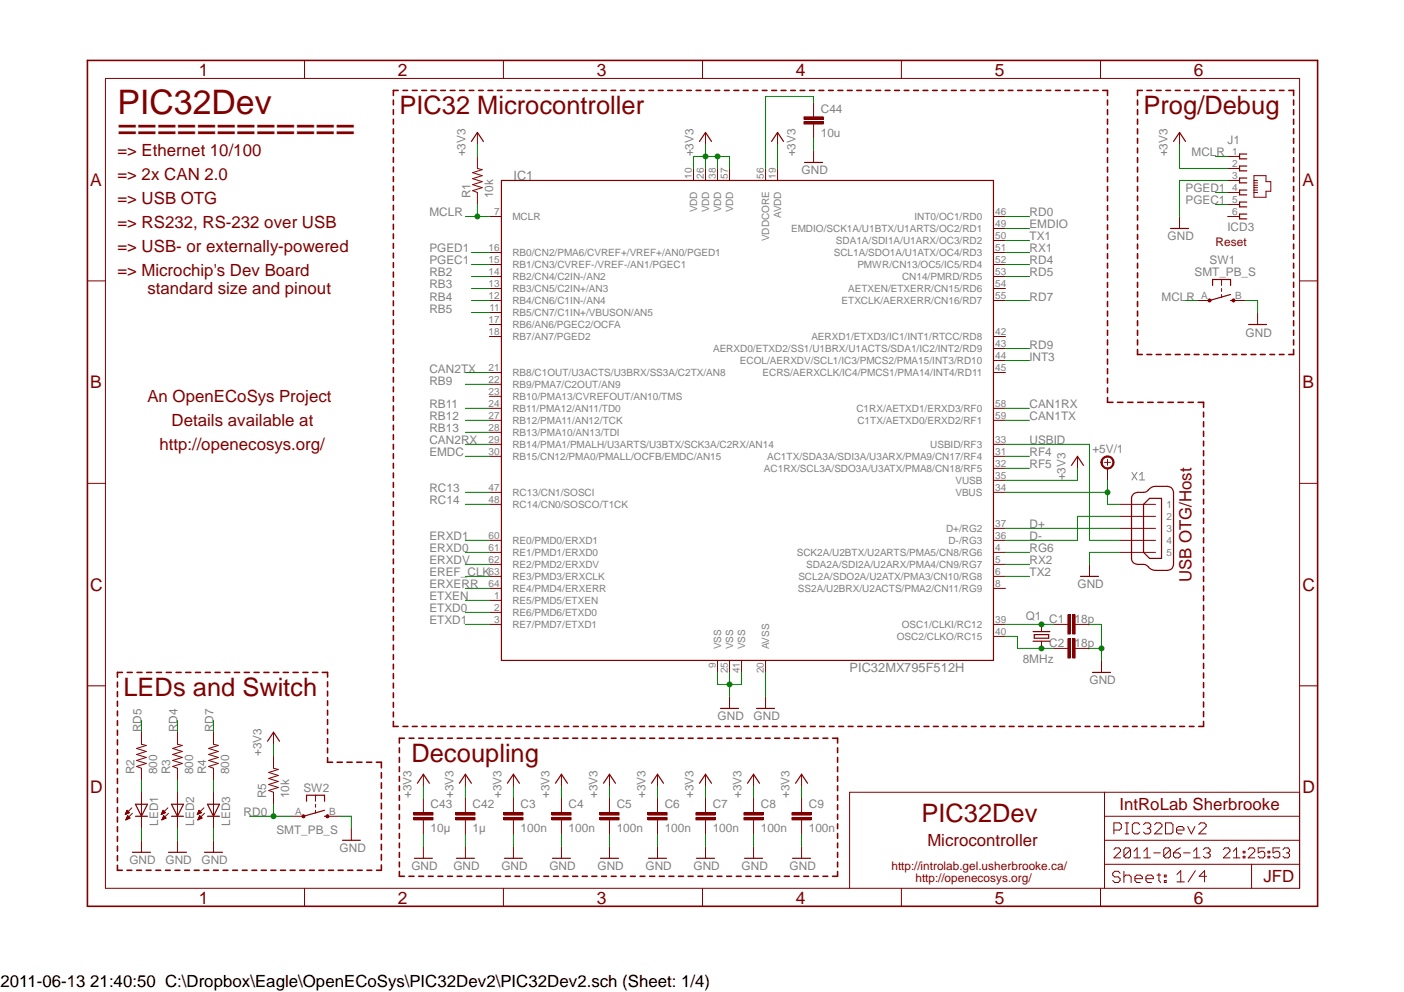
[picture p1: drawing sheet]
<svg xmlns="http://www.w3.org/2000/svg" width="297mm" height="210mm" viewBox="0 0 297 210" stroke-linecap="round" stroke-linejoin="round" font-family="sans-serif">
<path d="M239.5 99.9l1 1.7M240.5 99.9l-1 1.7M241.1 100.5l.5-.6v1.7M241.1 101.6h1.1" fill="none" stroke="#808080" stroke-width=".21"/>
<g fill="none" stroke="#800000" stroke-width=".34">
<path d="M18.5 12.8h260.3v179h-260.3zM84.2 19.1h-1v1.1M85.3 19.1h.9M87.2 19.1h1.1M89.2 19.1h1.1M91.2 19.1h1M93.3 19.1h.9M95.2 19.1h1.1M97.2 19.1h1.1M99.3 19.1h.9M101.3 19.1h.9M103.2 19.1h1.1"/>
<path d="M105.2 19.1h1.1M107.3 19.1h.9M109.3 19.1h1M111.2 19.1h1.1M113.2 19.1h1.1M115.3 19.1h.9M117.3 19.1h1M119.2 19.1h1.1M121.2 19.1h1.1M123.3 19.1h.9M125.3 19.1h1M127.3 19.1h1"/>
<path d="M129.3 19.1h1M131.3 19.1h.9M133.3 19.1h1M135.3 19.1h1M137.3 19.1h1M139.3 19.1h1M141.3 19.1h1M143.3 19.1h1M145.3 19.1h1M147.3 19.1h1M149.3 19.1h1M151.3 19.1h1"/>
<path d="M153.3 19.1h1M155.3 19.1h1M157.3 19.1h1M159.3 19.1h1M161.3 19.1h1M163.3 19.1h1M165.3 19.1h1M167.3 19.1h1M169.3 19.1h1M171.3 19.1h1M173.3 19.1h1M175.3 19.1h1"/>
<path d="M177.3 19.1h1M179.3 19.1h1M181.3 19.1h1M183.3 19.1h1M185.3 19.1h1M187.3 19.1h1M189.3 19.1h1M191.3 19.1h1M193.3 19.1h1M195.3 19.1h1M197.3 19.1h1M199.3 19.1h1"/>
<path d="M201.3 19.1h1M203.3 19.1h1M205.3 19.1h1M207.3 19.1h1M209.3 19.1h1M211.3 19.1h1M213.3 19.1h1M215.3 19.1h1M217.3 19.1h1M219.3 19.1h1M221.3 19.1h1M223.3 19.1h1"/>
<path d="M225.3 19.1h1M227.3 19.1h1M229.3 19.1h1M231.3 19.1h1M233.3 19.1h1v1.1M241.7 19.1h-1v1.1M242.7 19.1h1M244.6 19.1h1.1M246.7 19.1h.9M248.7 19.1h1M250.7 19.1h1M252.6 19.1h1.1"/>
<path d="M254.7 19.1h.9M256.7 19.1h1M258.7 19.1h1M260.6 19.1h1.1M262.7 19.1h.9M264.7 19.1h1M266.7 19.1h1M268.6 19.1h1.1M270.7 19.1h.9M272.7 19.1h1v1.1M83.2 21.2v1M83.2 23.2v1"/>
<path d="M83.2 25.2v1M83.2 27.3v1M83.2 29.3v1M83.2 31.3v1M83.2 33.3v1M83.2 35.3v1.1M83.2 37.4v1M83.2 39.4v1M234.3 21.2v1M234.3 23.2v1.1M234.3 25.2v1.1M234.3 27.3v1"/>
<path d="M234.3 29.3v1M234.3 31.3v1M234.3 33.4v1M234.3 35.4v1M234.3 37.4v1M234.3 39.5v1M240.7 21.2v1M240.7 23.2v1.1M240.7 25.2v1.1M240.7 27.3v1M240.7 29.3v1M240.7 31.3v1"/>
<path d="M240.7 33.4v1M240.7 35.4v1M240.7 37.4v1M240.7 39.5v1M273.7 21.2v1M273.7 23.2v1.1M273.7 25.2v1.1M273.7 27.3v1M273.7 29.3v1M273.7 31.3v1M273.7 33.4v1M273.7 35.4v1"/>
<path d="M273.7 37.4v1M273.7 39.5v1M83.2 41.4v1M83.2 43.4v1M83.2 45.5v1M83.2 47.5v1M83.2 49.5v1M83.2 51.5v1M83.2 53.6v1M83.2 55.6v1M83.2 57.6v1M83.2 59.6v1"/>
<path d="M234.3 41.5v1M234.3 43.5v1M234.3 45.6v1M234.3 47.6v1M234.3 49.6v1M234.3 51.6v1.1M234.3 53.7v1M234.3 55.7v1M234.3 57.7v1.1M234.3 59.8v1M240.7 41.5v1M240.7 43.5v1"/>
<path d="M240.7 45.6v1M240.7 47.6v1M240.7 49.6v1M240.7 51.6v1.1M240.7 53.7v1M240.7 55.7v1M240.7 57.7v1.1M240.7 59.7v1.1M273.7 41.5v1M273.7 43.5v1M273.7 45.6v1M273.7 47.6v1"/>
<path d="M273.7 49.6v1M273.7 51.6v1.1M273.7 53.7v1M273.7 55.7v1M273.7 57.7v1.1M273.7 59.7v1.1M83.2 61.6v1.1M83.2 63.7v1M83.2 65.7v1M83.2 67.7v1M83.2 69.7v1M83.2 71.8v1"/>
<path d="M83.2 73.8v1M83.2 75.8v1M83.2 77.8v1M83.2 79.8v1.1M234.3 61.8v1M234.3 63.8v1.1M234.3 65.8v1.1M234.3 67.9v1M234.3 69.9v1.1M234.3 71.9v1.1M234.3 74v1M234.3 76v1"/>
<path d="M234.3 78v1.1M240.7 74v1h1M240.7 61.8v1M240.7 63.8v1.1M240.7 65.8v1.1M240.7 67.9v1M240.7 69.9v1.1M240.7 71.9v1.1M242.7 75h1M244.6 75h1.1M246.7 75h.9M248.7 75h1"/>
<path d="M250.7 75h1M252.6 75h1.1M254.7 75h.9M256.7 75h1M258.7 75h1M260.7 75h1M262.7 75h.9M264.7 75h1M266.7 75h1M268.7 75h1M270.7 75h.9M273.7 61.8v1"/>
<path d="M273.7 63.8v1.1M273.7 65.8v1.1M273.7 67.9v1M273.7 69.9v1.1M273.7 71.9v1.1M273.7 74v1h-1M83.2 81.9v1M83.2 83.9v1M83.2 85.9v1.1M83.2 87.9v1M83.2 90v1M83.2 92v1"/>
<path d="M83.2 94v1M83.2 96v1M83.2 98v1.1M234.3 80.1v1M234.3 82.1v1M234.3 84.1v1h1.2M236.4 85.1h1.2M238.6 85.1h1.1M240.7 85.1h1.1M242.8 85.1h1.2M245 85.1h1.1M247.1 85.1h1.1"/>
<path d="M249.2 85.1h1.2M251.4 85.1h1.1M253.5 85.1h1.1v1.1M254.6 87.2v1M254.6 89.2v1.1M254.6 91.3v1M254.6 93.3v1.1M254.6 95.4v1M254.6 97.4v1.1M254.6 99.5v1M83.2 100.1v1M83.2 102.1v1"/>
<path d="M83.2 104.1v1.1M83.2 106.1v1M83.2 108.2v1M83.2 110.2v1M83.2 112.2v1M83.2 114.2v1.1M83.2 116.2v1.1M83.2 118.3v1M254.6 101.5v1.1M254.6 103.5v1.1M254.6 105.6v1M254.6 107.7v1"/>
<path d="M254.6 109.7v1M254.6 111.7v1.1M254.6 113.8v1.1M254.6 115.8v1.1M254.6 117.9v1M254.6 119.9v1M83.2 120.3v1M83.2 122.3v1.1M83.2 124.3v1M83.2 126.4v1M83.2 128.4v1M83.2 130.4v1"/>
<path d="M83.2 132.4v1.1M83.2 134.5v1M83.2 136.5v1M83.2 138.5v1M254.6 122v1M254.6 124v1.1M254.6 126.1v1M254.6 128.1v1.1M254.6 130.1v1.1M254.6 132.2v1M254.6 134.2v1.1M254.6 136.3v1"/>
<path d="M254.6 138.3v1.1M24.8 144.3v1.1M24.8 146.3v1.1M24.8 148.4v1M24.8 150.5v1M24.8 152.5v1M24.8 154.5v1.1M24.8 156.5v1.1M24.8 158.6v1M25.9 142.3h-1.1v1M26.9 142.3h1.1M29 142.3h1.1"/>
<path d="M31 142.3h1.1M33.1 142.3h1.1M35.2 142.3h1M37.3 142.3h1M39.3 142.3h1.1M41.4 142.3h1M43.4 142.3h1.1M45.5 142.3h1.1M47.6 142.3h1M49.6 142.3h1.1M51.7 142.3h1M53.8 142.3h1"/>
<path d="M55.8 142.3h1.1M57.9 142.3h1.1M59.9 142.3h1.1M62 142.3h1.1M64.1 142.3h1M66.2 142.3h1M68.2 142.3h1.1v1M69.3 144.3v1M69.3 146.3v1M69.3 148.3v1M69.3 150.3v1M69.3 152.3v1"/>
<path d="M69.3 154.3v1M69.3 156.3v1M69.3 158.3v1M83.2 152.7v1h1M83.2 140.5v1.1M83.2 142.5v1.1M83.2 144.6v1M83.2 146.6v1M83.2 148.6v1M83.2 150.7v1M84.5 158.2v1.1M85.3 153.7h1"/>
<path d="M85.6 156.2h-1.1v1M86.6 156.2h1M87.2 153.7h1.1M88.6 156.2h1M89.3 153.7h1M90.6 156.2h1M91.3 153.7h1M92.7 156.2h1M93.3 153.7h1M94.7 156.2h1M95.3 153.7h1M96.7 156.2h1.1"/>
<path d="M97.3 153.7h1M98.8 156.2h1M99.3 153.7h1M100.8 156.2h1.1M101.3 153.7h1M102.8 156.2h1.1M103.3 153.7h1M104.9 156.2h1M105.3 153.7h1M106.9 156.2h1M107.3 153.7h1M109 156.2h1"/>
<path d="M109.3 153.7h1M111 156.2h1M111.3 153.7h1M113 156.2h1M113.3 153.7h1M115.1 156.2h1M115.3 153.7h1M117.1 156.2h1M117.3 153.7h1M119.1 156.2h1.1M119.3 153.7h1M121.2 156.2h1"/>
<path d="M121.3 153.7h1M123.2 156.2h1M123.3 153.7h1M125.3 156.2h1M125.3 153.7h1.1M127.3 156.2h1M127.3 153.7h1.1M129.3 156.2h1M129.3 153.7h1M131.4 156.2h1M131.4 153.7h1M133.3 153.7h1.1"/>
<path d="M133.4 156.2h1M135.4 153.7h1M135.4 156.2h1.1M137.4 153.7h1M137.5 156.2h1M139.4 153.7h1M139.5 156.2h1M141.4 153.7h1M141.5 156.2h1.1M143.4 153.7h1M143.5 156.2h1.1M145.4 153.7h1"/>
<path d="M145.6 156.2h1M147.4 153.7h1M147.7 156.2h1M149.4 153.7h1M149.7 156.2h1M151.4 153.7h1M151.7 156.2h1M153.4 153.7h1M153.8 156.2h1M155.4 153.7h1M155.8 156.2h1M157.4 153.7h1"/>
<path d="M157.8 156.2h1.1M159.4 153.7h1M159.8 156.2h1.1M161.4 153.7h1M161.9 156.2h1M163.4 153.7h1M163.9 156.2h1.1M165.4 153.7h1M166 156.2h1M167.4 153.7h1M168 156.2h1M169.4 153.7h1"/>
<path d="M170 156.2h1.1M171.4 153.7h1.1M172.1 156.2h1M173.4 153.7h1.1M174.1 156.2h1M175.5 153.7h.9M176.1 156.2h1.1v1M177.2 158.2v1.1M177.5 153.7h1M179.4 153.7h1.1M181.5 153.7h1M183.5 153.7h1"/>
<path d="M185.5 153.7h1M187.5 153.7h1M189.5 153.7h1M191.5 153.7h1M193.5 153.7h1M195.5 153.7h1M197.5 153.7h1M199.5 153.7h1M201.5 153.7h1M203.5 153.7h1M205.5 153.7h1M207.5 153.7h1"/>
<path d="M209.5 153.7h1M211.5 153.7h1.1M213.5 153.7h1M215.5 153.7h1M217.5 153.7h1.1M219.5 153.7h1.1M221.6 153.7h.9M223.6 153.7h1M225.5 153.7h1.1M227.6 153.7h1M229.6 153.7h1M231.6 153.7h1"/>
<path d="M233.6 153.7h1M235.6 153.7h1M237.6 153.7h1M239.6 153.7h1M241.6 153.7h1M243.6 153.7h1M245.6 153.7h1M247.6 153.7h1M249.6 153.7h1M251.6 153.7h1M253.6 153.7h1M254.6 140.4v1"/>
<path d="M254.6 142.4v1.1M254.6 144.4v1.1M254.6 146.5v1.1M254.6 148.5v1.1M254.6 150.6v1M254.6 152.7v1M24.8 160.7v1M24.8 162.7v1M24.8 164.7v1.1M24.8 166.8v1M24.8 168.8v1M24.8 170.9v1"/>
<path d="M24.8 172.9v1M24.8 174.9v1.1M24.8 177v1M24.8 179v1.1M69.3 160.3v1h1.1M71.3 161.3h1.1M73.4 161.3h1.1M75.5 161.3h1.1M77.6 161.3h1.1M79.6 161.3h1.1v1.2M80.7 163.5v1.1M80.7 165.7v1.1"/>
<path d="M80.7 167.8v1.2M80.7 170v1.2M80.7 172.1v1.2M80.7 174.3v1.2M80.7 176.5v1.1M80.7 178.6v1.2M84.5 160.3v1M84.5 162.3v1M84.5 164.3v1M84.5 166.3v1M84.5 168.3v1M84.5 170.3v1"/>
<path d="M84.5 172.3v1.1M84.5 174.3v1M84.5 176.4v1M84.5 178.4v1M177.2 160.3v1M177.2 162.3v1M177.2 164.3v1M177.2 166.3v1M177.2 168.3v1M177.2 170.3v1M177.2 172.3v1.1M177.2 174.3v1"/>
<path d="M177.2 176.4v1M177.2 178.4v1M24.8 181.1v1M24.8 183.1v1h1.1M26.9 184.1h1M28.9 184.1h1M30.9 184.1h1.1M33 184.1h1M35 184.1h1M37 184.1h1.1M39.1 184.1h1M41.1 184.1h1"/>
<path d="M43.1 184.1h1.1M45.2 184.1h1M47.2 184.1h1M49.2 184.1h1M51.3 184.1h1M53.3 184.1h1M55.3 184.1h1M57.3 184.1h1.1M59.3 184.1h1.1M61.4 184.1h1M63.4 184.1h1.1M65.4 184.1h1.1"/>
<path d="M67.5 184.1h1M69.5 184.1h1.1M71.5 184.1h1.1M73.6 184.1h1M75.6 184.1h1M77.6 184.1h1.1M80.7 180.8v1.2M80.7 183v1.1h-1M84.5 184.4v1h1.1M84.5 180.4v1M84.5 182.4v1M86.5 185.4h1.1"/>
<path d="M88.6 185.4h1M90.6 185.4h1M92.7 185.4h1M94.7 185.4h1M96.7 185.4h1M98.8 185.4h1M100.8 185.4h1.1M102.8 185.4h1.1M104.9 185.4h1M106.9 185.4h1M109 185.4h1M111 185.4h1"/>
<path d="M113 185.4h1M115.1 185.4h1M117.1 185.4h1M119.1 185.4h1.1M121.2 185.4h1M123.2 185.4h1M125.2 185.4h1.1M127.3 185.4h1M129.3 185.4h1M131.4 185.4h1M133.4 185.4h1M135.4 185.4h1"/>
<path d="M137.5 185.4h1M139.5 185.4h1M141.5 185.4h1.1M143.5 185.4h1.1M145.6 185.4h1M147.7 185.4h1M149.7 185.4h1M151.7 185.4h1M153.8 185.4h1M155.8 185.4h1M157.8 185.4h1.1M159.8 185.4h1.1"/>
<path d="M161.9 185.4h1M163.9 185.4h1.1M165.9 185.4h1.1M168 185.4h1M170 185.4h1.1M172.1 185.4h1M174.1 185.4h1M177.2 184.4v1h-1.1M177.2 180.4v1M177.2 182.4v1"/>
</g>
<g fill="none" stroke="#800000" stroke-width=".21">
<path d="M22.3 16.6h252.7v171.4h-252.7zM64.4 12.8v3.8M106.5 12.8v3.8M148.6 12.8v3.8M190.7 12.8v3.8M232.8 12.8v3.8M101 28v2.6M101 33.1v2.5l1 .3-2 .6 2 .7-2 .6 2 .6-2 .7 2 .6-2 .6 1 .4v2.6M146.7 35.6v2.6M149.3 28v2.6M149.3 35.6v2.6M151.8 35.6v2.6"/>
<path d="M154.3 35.6v2.6M162 35.6v2.6M164.5 28v2.6M164.5 35.6v2.6M18.5 59.4h3.8M103.5 53.4h2.6M103.5 56h2.6M103.5 58.5h2.6M103.5 45.8h2.6M210.2 53.4h2.5M210.2 56h2.5M210.2 58.5h2.5"/>
<path d="M210.2 45.8h2.5M210.2 48.3h2.5M210.2 50.9h2.5M249.6 45.8v2.5M258.4 59.1v1.3M275 59.4h3.8M103.5 61h2.6M103.5 63.6h2.6M103.5 66.1h2.6M103.5 68.7h2.6M103.5 71.2h2.6M103.5 78.8h2.6"/>
<path d="M210.2 61h2.5M210.2 63.6h2.5M210.2 71.2h2.5M210.2 78.8h2.5M210.2 73.7h2.5M210.2 76.3h2.5M253.4 63.6h2.5M258.4 61v.7M258.4 62.3v.6M261 63.6h2.5M266.1 66.1v2.6M103.5 81.3h2.6"/>
<path d="M103.5 83.9h2.6M103.5 86.4h2.6M103.5 88.9h2.6M103.5 91.5h2.6M103.5 94h2.6M103.5 96.6h2.6M210.2 86.4h2.5M210.2 88.9h2.5M210.2 94h2.5M210.2 96.6h2.5M210.2 99.1h2.5M18.5 102.3h3.8"/>
<path d="M103.5 104.2h2.6M103.5 106.7h2.6M103.5 114.3h2.6M103.5 116.9h2.6M103.5 119.4h2.6M210.2 104.2h2.5M210.2 101.6h2.5M210.2 111.8h2.5M210.2 114.3h2.5M210.2 116.9h2.5M210.2 119.4h2.5M275 102.3h3.8"/>
<path d="M103.5 122h2.6M103.5 124.5h2.6M103.5 132.1h2.6M103.5 127h2.6M103.5 129.6h2.6M151.8 139.7v2.6M154.3 139.7v2.6M156.9 139.7v2.6M162 139.7v2.6M210.2 134.7h2.5M210.2 122h2.5M210.2 124.5h2.5"/>
<path d="M210.2 132.1h2.5M18.5 145.1h3.8M29.9 154.9v2.6l1 .2-2 .7 2 .6-2 .6 2 .7-2 .6 2 .6-2 .7 1 .4v2.5M37.5 154.9v2.6l1.1 .2-2.1 .7 2.1 .6-2.1 .6 2.1 .7-2.1 .6 2.1 .6-2.1 .7 1 .4v2.5M45.2 154.9v2.6l1 .2-2 .7 2 .6-2 .6 2 .7-2 .6 2 .6-2 .7 1 .4v2.5M154.3 147.4v2.5M162 147.4v2.5M275 145.1h3.8M26.5 172.3h.1M26.5 172.2h.3M26.6 172.1h.4M26.6 172h.7"/>
<path d="M26.6 173.4h.1M26.7 171.9h.6M26.7 173.4h.2M26.7 171.8h.6M26.7 173.3h.4M26.8 171.7h.4M26.8 173.2h.5M26.8 171.7h.3M26.8 173.1h.7M26.8 171.6h.2M26.8 173h.6M26.9 171.4l-.4 .9"/>
<path d="M26.9 171.4l.5 .6-.9 .3M26.9 171.5h.1M26.9 172.9h.4M26.9 172.8h.3M27 172.7h.1M27 172.6h.1M27 172.6l.5 .5-.9 .4zM27.9 170.9l-1.4 1.4M28 172.1l-1.4 1.4M29.9 167.6v7.7M29.9 177.8v2.5M34.1 172.3h.1"/>
<path d="M34.2 172.2h.3M34.2 172.1h.5M34.2 172h.7M34.2 173.4h.1M34.3 171.9h.7M34.3 173.4h.2M34.3 171.8h.6M34.3 173.3h.5M34.4 171.7h.4M34.4 173.2h.6M34.4 171.7h.3M34.4 173.1h.7"/>
<path d="M34.5 171.6h.1M34.5 173h.5M34.5 171.5h.1M34.5 172.9h.4M34.5 171.4l-.4 .9M34.5 171.4l.5 .6-.9 .3M34.5 172.8h.3M34.6 172.7h.2M34.6 172.6h.1M34.6 172.6l.5 .5-.9 .4zM35.5 170.9l-1.4 1.4M35.6 172.1l-1.4 1.4"/>
<path d="M37.5 167.6v7.7M37.5 177.8v2.5M41.7 172.3h.2M41.8 172.2h.3M41.8 172.1h.5M41.9 172h.6M41.9 173.4h.1M41.9 171.9h.7M41.9 173.4h.3M41.9 171.8h.6M41.9 173.3h.5M42 171.7h.4"/>
<path d="M42 173.2h.6M42 171.7h.3M42 173.1h.7M42.1 171.6h.1M42.1 171.5h.1M42.1 173h.5M42.1 172.9h.4M42.1 171.4l-.4 .9M42.1 171.4l.5 .6-.9 .3M42.2 172.7h.2M42.2 172.8h.3M42.2 172.6h.1"/>
<path d="M42.8 173.1l-.6-.5-.3 .9M42.8 173.1l-.9 .4M43.1 170.9l-1.4 1.4M43.3 172.1l-1.4 1.4M45.2 167.6v7.7M45.2 177.8v2.5M233.7 167.6v20.4M233.7 177.8h41.3M233.7 172.7h41.3M235.7 175.6h1.2l.3-.3v-.8l-.3-.4h-1.2v2.3M235.7 179.8l.3-.4h.7l.4 .4v.3l-1.4 1.4h1.4M238 174.1h.8"/>
<path d="M238 176.4h.8M238.4 174.1v2.3M239.2 179.8v1.4l-.4 .3h-.7l-.3-.3M239.2 179.8l-.4-.4h-.7l-.3 .4v1.4M239.2 179.8l-1.4 1.4M241.1 174.5l-.4-.4h-.7l-.4 .4v1.6l.4 .3h.7l.4-.3M241.9 174.5l.4-.4h.8l.4 .4v.4l-.4 .4M242.7 175.3h.4M243.1 175.3l.4 .3v.5l-.4 .3h-.8l-.4-.3M244.3 174.5l.3-.4h.8l.4 .4v.4l-1.5 1.5h1.5M246.6 174.1h1.2l.4 .4v1.6l-.4 .3h-1.2zM247.6 179.8v1.4l-.3 .3h-.8l-.3-.3"/>
<path d="M247.6 179.8l-.3-.4h-.8l-.3 .4v1.4M247.6 179.8l-1.4 1.4M248.9 175.6h1.6v-.3l-.4-.4h-.8l-.4 .4v.8l.4 .3h.8M249.7 179.4l-.7 .4-.7 .7M251.3 174.9l.7 1.5 .8-1.5M253.6 174.5l.4-.4h.8l.4 .4v.4l-1.6 1.5h1.6M254.6 179.8l.4-.4h.6l.4 .4v.3l-.4 .4M258.8 179.8l.4-.4h.7l.3 .4v.3l-1.4 1.4h1.4M264.1 179.8l.3-.4h.7l.4 .4v.3l-1.4 1.4h1.4M267.6 179.4h-1.4v1.1l.7-.4h.3l.4 .4v.7l-.4 .3h-.7l-.3-.3M270.8 179.4h-1.5v1.1l1.1-.4 .4 .4v.7l-.4 .3h-.7l-.4-.3M271.4 179.8l.4-.4h.7l.3 .4v.3l-.3 .4"/>
<path d="M275 167.6h-95.3v20.4M64.4 188v3.8M106.5 188v3.8M148.6 188v3.8M190.7 188v3.8M232.8 188v3.8M233.7 182.9h41.3M237 184.8l-.4-.4h-.8l-.4 .4v.4l.4 .3h.8l.4 .4v.4l-.4 .4h-.8l-.4-.4M237.8 184.4v2.3M237.8 185.5l.4-.3h.7l.4 .3v1.2M239.9 181.5h1.4M239.9 180.1l.7-.7v2.1"/>
<path d="M240.1 185.9h1.6v-.4l-.4-.3h-.8l-.4 .3v.8l.4 .4h.8M242 181.5h1.4M242 180.1l.7-.7v2.1M242.4 185.9h1.6v-.4l-.4-.3h-.8l-.4 .3v.8l.4 .4h.8M244.1 180.5h1.4M244.8 185.2h.8M245.2 184.8v1.5l.4 .4M246.3 185.2h.4v.3h-.4zM246.3 186.3h.4v.4h-.4zM248.3 180.5h1l.4 .3v.4l-.4 .3h-.6l-.4-.3zM249 185l.8-.8v2.4M249 186.6h1.6"/>
<path d="M250.4 180.5h1.4M252.5 181.5h1.4M252.5 180.1l.7-.7v2.1M252.9 184.2l-1.5 2.4M255.3 185.4h-1.6l1.1-1.2v2.4M255.3 180.5h.3M255.6 180.5l.4 .3v.4l-.4 .3h-.6l-.4-.3M260.9 181.5h1.4M260.9 180.1l.7-.7v2.1M263 181.2h.4v.3h-.4zM263 180.1h.4v.4h-.4zM264.8 182.9v5.1"/>
<path d="M268.3 181.2h.3v.3h-.3zM268.3 180.1h.3v.4h-.3zM272.2 180.5h.3M272.5 180.5l.3 .3v.4l-.3 .3h-.7l-.4-.3"/>
</g>
<g fill="none" stroke="#800000" stroke-width=".25">
<path d="M99.7 29.9l1.3-1.9 1.3 1.9M106.1 38.2h104.1v101.5h-104.1zM148 29.9l1.3-1.9 1.2 1.9M163.2 29.9l1.3-1.9 1.3 1.9M247.6 48.3h3.9M256.5 60.4v-1.3h3.8v1.3M260.3 63.6h.7M264.2 68.7h3.8M152.4 149.9h3.8M160.1 149.9h3.8M28.7 170.2h2.5l-1.3 2.5zM28.7 172.7h2.5"/>
<path d="M36.3 172.7h2.5M36.3 170.2h2.5l-1.3 2.5zM43.9 172.7h2.5M43.9 170.2h2.5l-1.2 2.5zM28 180.3h3.8M35.6 180.3h3.9M43.3 180.3h3.8"/>
</g>
<path d="M255.6 63.3h.5l.1 .3-.1 .2-.2 .1-.3-.1z" fill-rule="evenodd" fill="#800000"/>
<path d="M255.6 63.3h.5l.1 .3-.1 .2-.2 .1-.3-.1z" fill="none" stroke="#800000" stroke-width=".21"/>
<path d="M260.7 63.3h.5l.1 .3-.1 .2-.2 .1-.3-.1z" fill-rule="evenodd" fill="#800000"/>
<path d="M260.7 63.3h.5l.1 .3-.1 .2-.2 .1-.3-.1zM108.6 168.9v2.5M108.6 174v2.5" fill="none" stroke="#800000" stroke-width=".21"/>
<path d="M260.3 62.3l-4.4 1.3" fill="none" stroke="#800000" stroke-width=".25"/>
<path d="M106.6 173h4.1v.5h-4.1z" fill-rule="evenodd" fill="#800000"/>
<path d="M106.6 173h4.1v.5h-4.1z" fill="none" stroke="#800000" stroke-width=".21"/>
<path d="M106.6 172h4.1v.5h-4.1z" fill-rule="evenodd" fill="#800000"/>
<path d="M106.6 172h4.1v.5h-4.1zM108.6 163.8v2.6M108.6 171.4v.6M108.6 173.5v.5M108.6 179.1v2.5M118.8 168.9v2.5M118.8 174v2.5" fill="none" stroke="#800000" stroke-width=".21"/>
<path d="M107.4 165.7l1.2-1.9 1.3 1.9M106.7 181.6h3.8" fill="none" stroke="#800000" stroke-width=".25"/>
<path d="M116.8 173h4v.5h-4z" fill-rule="evenodd" fill="#800000"/>
<path d="M116.8 173h4v.5h-4z" fill="none" stroke="#800000" stroke-width=".21"/>
<path d="M116.8 172h4v.5h-4z" fill-rule="evenodd" fill="#800000"/>
<path d="M116.8 172h4v.5h-4zM118.8 163.8v2.6M118.8 171.4v.6M118.8 173.5v.5M118.8 179.1v2.5M128.9 168.9v2.5M128.9 174v2.5" fill="none" stroke="#800000" stroke-width=".21"/>
<path d="M117.5 165.7l1.3-1.9 1.3 1.9M116.9 181.6h3.8" fill="none" stroke="#800000" stroke-width=".25"/>
<path d="M126.9 173h4.1v.5h-4.1z" fill-rule="evenodd" fill="#800000"/>
<path d="M126.9 173h4.1v.5h-4.1z" fill="none" stroke="#800000" stroke-width=".21"/>
<path d="M126.9 172h4.1v.5h-4.1z" fill-rule="evenodd" fill="#800000"/>
<path d="M126.9 172h4.1v.5h-4.1zM128.9 163.8v2.6M128.9 171.4v.6M128.9 173.5v.5M128.9 179.1v2.5M139.1 168.9v2.5M139.1 174v2.5" fill="none" stroke="#800000" stroke-width=".21"/>
<path d="M127.7 165.7l1.2-1.9 1.3 1.9M127 181.6h3.8" fill="none" stroke="#800000" stroke-width=".25"/>
<path d="M137.1 173h4v.5h-4z" fill-rule="evenodd" fill="#800000"/>
<path d="M137.1 173h4v.5h-4z" fill="none" stroke="#800000" stroke-width=".21"/>
<path d="M137.1 172h4v.5h-4z" fill-rule="evenodd" fill="#800000"/>
<path d="M137.1 172h4v.5h-4zM139.1 163.8v2.6M139.1 171.4v.6M139.1 173.5v.5M139.1 179.1v2.5M149.3 168.9v2.5M149.3 174v2.5" fill="none" stroke="#800000" stroke-width=".21"/>
<path d="M137.8 165.7l1.3-1.9 1.3 1.9M137.2 181.6h3.8" fill="none" stroke="#800000" stroke-width=".25"/>
<path d="M147.2 173h4.1v.5h-4.1z" fill-rule="evenodd" fill="#800000"/>
<path d="M147.2 173h4.1v.5h-4.1z" fill="none" stroke="#800000" stroke-width=".21"/>
<path d="M147.2 172h4.1v.5h-4.1z" fill-rule="evenodd" fill="#800000"/>
<path d="M147.2 172h4.1v.5h-4.1zM149.3 163.8v2.6M149.3 171.4v.6M149.3 173.5v.5M149.3 179.1v2.5M159.4 168.9v2.5M159.4 174v2.5" fill="none" stroke="#800000" stroke-width=".21"/>
<path d="M148 165.7l1.3-1.9 1.2 1.9M147.4 181.6h3.8" fill="none" stroke="#800000" stroke-width=".25"/>
<path d="M157.4 173h4.1v.5h-4.1z" fill-rule="evenodd" fill="#800000"/>
<path d="M157.4 173h4.1v.5h-4.1z" fill="none" stroke="#800000" stroke-width=".21"/>
<path d="M157.4 172h4.1v.5h-4.1z" fill-rule="evenodd" fill="#800000"/>
<g fill="none" stroke="#800000" stroke-width=".21">
<path d="M259.7 33.1h2.6M259.7 35.6h2.6M259.7 38.2h2.6M265.3 38.2h.8M265.3 37.2h2.5v1.2h1.1v2.1h-1.1v1.2h-2.5zM265.3 38.7h.8M265.3 39.2h.8M265.3 39.7h.8M259.7 40.7h2.6M259.7 43.3h2.6M259.7 45.8h2.6M265.3 40.7h.8"/>
<path d="M265.3 40.2h.8M220.3 132.1v1.5M220.3 135.7v1.5M222.9 132.1h2.5M228 132.1h2.5M157.4 172h4.1v.5h-4.1zM159.4 163.8v2.6M159.4 171.4v.6M159.4 173.5v.5M159.4 179.1v2.5"/>
</g>
<path d="M263.8 32.6h-1.5v1h1.5M263.8 35.1h-1.5v1.1h1.5M263.8 37.7h-1.5v1h1.5M263.8 40.2h-1.5v1h1.5M263.8 42.8h-1.5v1h1.5M263.8 45.3h-1.5v1h1.5M218.6 133.6h3.5M218.6 135.7h3.5M218.8 134.3h3.1v.7h-3.1zM158.2 165.7l1.2-1.9 1.3 1.9M157.5 181.6h3.8" fill="none" stroke="#800000" stroke-width=".25"/>
<path d="M226.9 130.1h.6v4.1h-.6z" fill-rule="evenodd" fill="#800000"/>
<path d="M226.9 130.1h.6v4.1h-.6z" fill="none" stroke="#800000" stroke-width=".21"/>
<path d="M225.9 130.1h.5v4.1h-.5z" fill-rule="evenodd" fill="#800000"/>
<path d="M222.9 137.2h2.5M225.4 132.1h.5M225.9 130.1h.5v4.1h-.5zM227.5 132.1h.5M228 137.2h2.5" fill="none" stroke="#800000" stroke-width=".21"/>
<path d="M226.9 135.2h.6v4h-.6z" fill-rule="evenodd" fill="#800000"/>
<path d="M226.9 135.2h.6v4h-.6z" fill="none" stroke="#800000" stroke-width=".21"/>
<path d="M225.9 135.2h.5v4h-.5z" fill-rule="evenodd" fill="#800000"/>
<path d="M234.3 99.1v2.5M230.5 119.4v2.6M236.9 106.7h7.6M236.9 109.3h7.6M236.9 111.8h7.6M236.9 114.3h7.6M236.9 116.9h7.6M225.4 137.2h.5M225.9 135.2h.5v4h-.5zM227.5 137.2h.5M233 139.7v2.6" fill="none" stroke="#800000" stroke-width=".21"/>
<path d="M239.9 104.4a4.2 4.2 0 0 1 2.4-.3l.6-.4a2.01 2.01 0 0 1 1.6-.8h2.5a1.27 1.27 0 0 1 1.3 1.3v15.2a1.27 1.27 0 0 1-1.3 1.3h-2.5a2.42 2.42 0 0 1-1.8-1l-.4-.2a4.2 4.2 0 0 1-2.4-.3l-.5-.7v-.3v-12.7v-.4zM243.2 105.5h2.5v12.7h-2.5l-1.3-1.3v-10.2zM228.6 122h3.8M231.1 142.3h3.8" fill="none" stroke="#800000" stroke-width=".25"/>
<path d="M233.3 96.9a1.4 1.4 0 0 1 2.2 .2 1.4 1.4 0 0 1-.8 2.1 1.4 1.4 0 0 1-1.8-1.4h.3a1.13 1.13 0 0 1 1.5-1.1 1.13 1.13 0 0 1 .4 1.9 1.13 1.13 0 0 1-1.8-.4l-.1-.4h-.3z" fill-rule="evenodd" fill="#800000"/>
<path d="M228 96.6v2.5M233.3 96.9a1.4 1.4 0 0 1 2.2 .2 1.4 1.4 0 0 1-.8 2.1 1.4 1.4 0 0 1-1.8-1.4h.3a1.13 1.13 0 0 1 1.5-1.1 1.13 1.13 0 0 1 .4 1.9 1.13 1.13 0 0 1-1.8-.4l-.1-.4h-.3zM233.7 97.8h1.2M234.3 97.2v1.3M169.6 168.9v2.5M169.6 174v2.5" fill="none" stroke="#800000" stroke-width=".21"/>
<path d="M226.7 98.5l1.3-1.9 1.2 1.9" fill="none" stroke="#800000" stroke-width=".25"/>
<path d="M167.6 173h4v.5h-4z" fill-rule="evenodd" fill="#800000"/>
<path d="M167.6 173h4v.5h-4z" fill="none" stroke="#800000" stroke-width=".21"/>
<path d="M167.6 172h4v.5h-4z" fill-rule="evenodd" fill="#800000"/>
<path d="M249.6 28v2.6M61.7 172.7h2.5M66.8 168.3v1.2M66.8 170.2v.6M66.8 171.4v.7M69.3 172.7h2.5M74.3 175.3v2.5M167.6 172h4v.5h-4zM169.6 163.8v2.6M169.6 171.4v.6M169.6 173.5v.5M169.6 179.1v2.5" fill="none" stroke="#800000" stroke-width=".21"/>
<path d="M248.3 29.9l1.3-1.9 1.2 1.9M64.9 169.5v-1.2h3.8v1.2M68.7 172.7h.6M72.5 177.8h3.7M168.3 165.7l1.3-1.9 1.3 1.9M167.7 181.6h3.8" fill="none" stroke="#800000" stroke-width=".25"/>
<path d="M64 172.5l.2-.1 .2 .1v.5h-.4z" fill-rule="evenodd" fill="#800000"/>
<path d="M64 172.5l.2-.1 .2 .1v.5h-.4z" fill="none" stroke="#800000" stroke-width=".21"/>
<path d="M69 172.5l.3-.1 .2 .1v.5h-.5z" fill-rule="evenodd" fill="#800000"/>
<path d="M57.9 154.9v2.6M57.9 160v2.6l1 .2-2 .6 2 .7-2 .6 2 .7-2 .6 2 .6-2 .7 1 .3v2.6M69 172.5l.3-.1 .2 .1v.5h-.5zM98.5 168.9v2.5M98.5 174v2.5" fill="none" stroke="#800000" stroke-width=".21"/>
<path d="M56.6 156.8l1.3-1.9 1.2 1.9M68.7 171.4l-4.5 1.3" fill="none" stroke="#800000" stroke-width=".25"/>
<path d="M96.4 173h4.1v.5h-4.1z" fill-rule="evenodd" fill="#800000"/>
<path d="M96.4 173h4.1v.5h-4.1z" fill="none" stroke="#800000" stroke-width=".21"/>
<path d="M96.4 172h4.1v.5h-4.1z" fill-rule="evenodd" fill="#800000"/>
<path d="M89.6 168.9v2.5M89.6 174v2.5M96.4 172h4.1v.5h-4.1zM98.5 163.8v2.6M98.5 171.4v.6M98.5 173.5v.5M98.5 179.1v2.5" fill="none" stroke="#800000" stroke-width=".21"/>
<path d="M97.2 165.7l1.3-1.9 1.2 1.9M96.6 181.6h3.8" fill="none" stroke="#800000" stroke-width=".25"/>
<path d="M87.5 173h4.1v.5h-4.1z" fill-rule="evenodd" fill="#800000"/>
<path d="M87.5 173h4.1v.5h-4.1z" fill="none" stroke="#800000" stroke-width=".21"/>
<path d="M87.5 172h4.1v.5h-4.1z" fill-rule="evenodd" fill="#800000"/>
<path d="M172.1 21.7v2.5M172.1 26.8v2.5M87.5 172h4.1v.5h-4.1zM89.6 163.8v2.6M89.6 171.4v.6M89.6 173.5v.5M89.6 179.1v2.5" fill="none" stroke="#800000" stroke-width=".21"/>
<path d="M88.3 165.7l1.3-1.9 1.2 1.9M87.7 181.6h3.8" fill="none" stroke="#800000" stroke-width=".25"/>
<path d="M170.1 25.7h4.1v.5h-4.1z" fill-rule="evenodd" fill="#800000"/>
<path d="M170.1 25.7h4.1v.5h-4.1z" fill="none" stroke="#800000" stroke-width=".21"/>
<path d="M170.1 24.7h4.1v.5h-4.1z" fill-rule="evenodd" fill="#800000"/>
<path d="M170.1 24.7h4.1v.5h-4.1zM172.1 24.2v.5M172.1 26.2v.6M172.1 31.8v2.6" fill="none" stroke="#800000" stroke-width=".21"/>
<path d="M170.2 34.4h3.8" fill="none" stroke="#800000" stroke-width=".25"/>
<path d="M146.7 35.6v-2.5h7.6v2.5M149.3 33.1v2.5" fill="none" stroke="#008000" stroke-width=".21"/>
<circle cx="149.3" cy="33.1" r=".51" fill="#008000"/>
<g fill="none" stroke="#008000" stroke-width=".21">
<path d="M149.3 30.6v2.5M151.8 33.1v2.5"/>
<circle cx="149.3" cy="33.1" r=".51"/>
</g>
<circle cx="151.8" cy="33.1" r=".51" fill="#008000"/>
<g fill="none" stroke="#008000" stroke-width=".21">
<path d="M101 30.6v2.5M164.5 30.6v5M249.6 30.6v5h10.1M228 99.1v2.5h-15.3M57.9 157.5v2.5M151.8 142.3v2.5h5.1v-2.5M154.3 142.3v2.5M89.6 166.4v2.5M98.5 166.4v2.5M108.6 166.4v2.5M118.8 166.4v2.5M128.9 166.4v2.5"/>
<path d="M139.1 166.4v2.5M149.3 166.4v2.5M159.4 166.4v2.5M169.6 166.4v2.5"/>
<circle cx="151.8" cy="33.1" r=".51"/>
</g>
<circle cx="154.3" cy="144.8" r=".51" fill="#008000"/>
<g fill="none" stroke="#008000" stroke-width=".21">
<path d="M259.7 38.2h-10.1v7.6M230.5 137.2h2.5M230.5 132.1h2.5v7.6M154.3 144.8v2.6M162 142.3v5.1M29.9 175.3v2.5M37.5 175.3v2.5M45.2 175.3v2.5M108.6 176.5v2.6M118.8 176.5v2.6M128.9 176.5v2.6M139.1 176.5v2.6"/>
<path d="M149.3 176.5v2.6M159.4 176.5v2.6"/>
<circle cx="154.3" cy="144.8" r=".51"/>
</g>
<circle cx="233" cy="137.2" r=".51" fill="#008000"/>
<g fill="none" stroke="#008000" stroke-width=".21">
<path d="M172.1 29.3v2.5M212.7 48.3h5.1M212.7 50.9h5.1M212.7 53.4h5.1M98.5 78.8h5M212.7 76.3h5.1M263.5 63.6h2.6v2.5M98.5 96.6h5M98.5 94h5M212.7 86.4h5.1M212.7 88.9h5.1M98.5 116.9h5"/>
<path d="M98.5 114.3h5M212.7 119.4h5.1M212.7 111.8h24.2M236.9 116.9h-6.4v2.5M236.9 109.3h-8.9v5h-15.3M98.5 129.6h5M98.5 132.1h5M98.5 124.5h5M212.7 132.1h10.2M212.7 122h5.1M29.9 165.1v2.5M37.5 165.1v2.5"/>
<path d="M45.2 165.1v2.5M71.8 172.7h2.5v2.6M89.6 176.5v2.6M98.5 176.5v2.6M169.6 176.5v2.6"/>
<circle cx="233" cy="137.2" r=".51"/>
</g>
<circle cx="220.3" cy="132.1" r=".51" fill="#008000"/>
<g fill="none" stroke="#008000" stroke-width=".21">
<path d="M215.3 134.7v2.5h7.6"/>
<circle cx="220.3" cy="132.1" r=".51"/>
</g>
<circle cx="220.3" cy="137.2" r=".51" fill="#008000"/>
<g fill="none" stroke="#008000" stroke-width=".21">
<path d="M99.7 53.4h3.8M99.7 56h3.8M99.7 58.5h3.8M212.7 45.8h5.1M257.2 40.7h2.5M257.2 43.3h2.5M99.7 61h3.8M99.7 63.6h3.8M99.7 66.1h3.8M98.5 81.3h5M98.5 86.4h5M98.5 88.9h5"/>
<path d="M98.5 91.5h5M98.5 104.2h5M98.5 106.7h5M212.7 134.7h2.6M52.8 172.7h8.9M57.9 170.2v2.5"/>
<circle cx="220.3" cy="137.2" r=".51"/>
</g>
<circle cx="57.9" cy="172.7" r=".51" fill="#008000"/>
<g fill="none" stroke="#008000" stroke-width=".21">
<path d="M212.7 56h5.1M212.7 58.5h5.1M212.7 63.6h5.1M212.7 73.7h5.1M212.7 96.6h5.1M212.7 99.1h5.1M212.7 94h17.8v20.3h6.4M212.7 116.9h5.1M212.7 104.2h21.6M234.3 101.6v5.1h2.6M29.9 152.4v2.5M37.5 152.4v2.5"/>
<path d="M45.2 152.4v2.5"/>
<circle cx="57.9" cy="172.7" r=".51"/>
</g>
<circle cx="234.3" cy="104.2" r=".51" fill="#008000"/>
<g fill="none" stroke="#008000" stroke-width=".21">
<path d="M98.5 45.8h5M101 43.3v2.5M98.5 127h5"/>
<circle cx="234.3" cy="104.2" r=".51"/>
</g>
<circle cx="101" cy="45.8" r=".51" fill="#008000"/>
<g fill="none" stroke="#008000" stroke-width=".21">
<path d="M172.1 21.7v-1.3h-10.1v15.2M257.2 33.1h2.5M250.8 63.6h2.6M98.5 119.4h5M98.5 122h5"/>
<circle cx="101" cy="45.8" r=".51"/>
</g>
<g font-size="7.2" fill="#800000">
<text x="24.8" y="24.2">PIC32Dev</text>
<text x="24.8" y="29.3">============</text>
</g>
<g font-size="5.4" fill="#800000">
<text x="84.5" y="24.2">PIC32 Microcontroller</text>
<text x="241.9" y="24.2">Prog/Debug</text>
<text x="26.1" y="147.4">LEDs and Switch</text>
<text x="87" y="161.3">Decoupling</text>
<text x="194.9" y="174">PIC32Dev</text>
</g>
<g font-size="3.7" fill="#800000">
<text x="42" y="16">1</text>
<text x="84.2" y="16">2</text>
<text x="126.3" y="16">3</text>
<text x="168.4" y="16">4</text>
<text x="210.5" y="16">5</text>
<text x="252.6" y="16">6</text>
<text x="19.1" y="39.3">A</text>
<text x="275.5" y="39.3">A</text>
<text x="19.1" y="82.2">B</text>
<text x="275.5" y="82.2">B</text>
<text x="19.1" y="125">C</text>
<text x="275.5" y="125">C</text>
<text x="19.1" y="167.9">D</text>
<text x="275.5" y="167.9">D</text>
<text x="42" y="191.2">1</text>
<text x="84.2" y="191.2">2</text>
<text x="126.3" y="191.2">3</text>
<text x="168.4" y="191.2">4</text>
<text x="210.5" y="191.2">5</text>
<text x="252.6" y="191.2">6</text>
</g>
<g font-size="3.6" fill="#800000">
<text x="24.8" y="33.1">=&gt; Ethernet 10/100</text>
<text x="24.8" y="38.2">=&gt; 2x CAN 2.0</text>
<text x="24.8" y="43.3">=&gt; USB OTG</text>
<text x="24.8" y="53.4">=&gt; USB- or externally-powered</text>
<text x="24.8" y="48.3">=&gt; RS232, RS-232 over USB</text>
<text x="24.8" y="58.5">=&gt; Microchip's Dev Board</text>
<text x="31.2" y="62.3">standard size and pinout</text>
<text x="31.2" y="85.1">An OpenECoSys Project</text>
<text x="33.7" y="95.3">http://openecosys.org/</text>
<text x="36.3" y="90.2">Details available at</text>
<text x="252.1" y="123.2" transform="rotate(-90 252.1 123.2)">USB OTG/Host</text>
<text x="236.9" y="171.4">IntRoLab Sherbrooke</text>
<text x="196.2" y="179.1">Microcontroller</text>
<text x="267.3" y="186.7">JFD</text>
</g>
<text font-size="3.6" x=".1" y="208.8">2011-06-13 21:40:50 C:\Dropbox\Eagle\OpenECoSys\PIC32Dev2\PIC32Dev2.sch (Sheet: 1/4)</text>
<g font-size="2.7" fill="#808080">
<text x="108.6" y="38.2">IC1</text>
<text x="179.7" y="142.3">PIC32MX795F512H</text>
</g>
<g font-size="2.5" fill="#808080">
<text x="173.6" y="23.8">C44</text>
<text x="173.6" y="28.9">10u</text>
<text x="98.5" y="33.1" transform="rotate(-90 98.5 33.1)">+3V3</text>
<text x="146.7" y="33.1" transform="rotate(-90 146.7 33.1)">+3V3</text>
<text x="168.3" y="33.1" transform="rotate(-90 168.3 33.1)">+3V3</text>
<text x="247" y="33.1" transform="rotate(-90 247 33.1)">+3V3</text>
<text x="252.1" y="33.1">MCLR</text>
<text x="259.7" y="30.6">J1</text>
<text x="99.5" y="42" transform="rotate(-90 99.5 42)">R1</text>
<text x="104.3" y="42" transform="rotate(-90 104.3 42)">10k</text>
<text x="169.6" y="36.9">GND</text>
<text x="250.8" y="40.7">PGED1</text>
<text x="90.8" y="45.8">MCLR</text>
<text x="217.8" y="45.8">RD0</text>
<text x="250.8" y="43.3">PGEC1</text>
<text x="90.8" y="53.4">PGED1</text>
<text x="217.8" y="48.3">EMDIO</text>
<text x="217.8" y="50.9">TX1</text>
<text x="217.8" y="53.4">RX1</text>
<text x="247" y="50.9">GND</text>
<text x="259.7" y="48.9">ICD3</text>
<text x="90.8" y="56">PGEC1</text>
<text x="90.8" y="58.5">RB2</text>
<text x="217.8" y="56">RD4</text>
<text x="217.8" y="58.5">RD5</text>
<text x="252.7" y="58.5">SMT_PB_S</text>
<text x="255.9" y="56">SW1</text>
<text x="90.8" y="61">RB3</text>
<text x="90.8" y="63.6">RB4</text>
<text x="217.8" y="63.6">RD7</text>
<text x="245.7" y="63.6">MCLR</text>
<text x="90.8" y="66.1">RB5</text>
<text x="263.5" y="71.2">GND</text>
<text x="217.8" y="76.3">INT3</text>
<text x="217.8" y="73.7">RD9</text>
<text x="90.8" y="78.8">CAN2TX</text>
<text x="90.8" y="81.4">RB9</text>
<text x="90.8" y="86.4">RB11</text>
<text x="90.8" y="88.9">RB12</text>
<text x="217.8" y="86.4">CAN1RX</text>
<text x="217.8" y="88.9">CAN1TX</text>
<text x="90.8" y="94">CAN2RX</text>
<text x="90.8" y="91.5">RB13</text>
<text x="217.8" y="94">USBID</text>
<text x="231.1" y="95.9">+5V/1</text>
<text x="90.8" y="96.6">EMDC</text>
<text x="217.8" y="96.6">RF4</text>
<text x="217.8" y="99.1">RF5</text>
<text x="225.4" y="101.6" transform="rotate(-90 225.4 101.6)">+3V3</text>
<text x="90.8" y="104.2">RC13</text>
<text x="90.8" y="106.7">RC14</text>
<text x="217.8" y="111.8">D+</text>
<text x="90.8" y="114.3">ERXD1</text>
<text x="90.8" y="116.9">ERXD0</text>
<text x="90.8" y="119.4">ERXDV</text>
<text x="217.8" y="119.4">RX2</text>
<text x="217.8" y="114.3">D-</text>
<text x="217.8" y="116.9">RG6</text>
<text x="90.8" y="124.5">ERXERR</text>
<text x="90.8" y="122">EREF_CLK</text>
<text x="217.8" y="122">TX2</text>
<text x="228" y="124.5">GND</text>
<text x="90.8" y="129.6">ETXD0</text>
<text x="90.8" y="127">ETXEN</text>
<text x="217" y="131.1">Q1</text>
<text x="222" y="131.7">C1</text>
<text x="227.3" y="131.7">18p</text>
<text x="90.8" y="132.1">ETXD1</text>
<text x="222" y="136.8">C2</text>
<text x="227.3" y="136.8">18p</text>
<text x="216.4" y="140.3">8MHz</text>
<text x="230.5" y="144.8">GND</text>
<text x="29.9" y="155" transform="rotate(-90 29.9 155)">RD5</text>
<text x="37.5" y="155" transform="rotate(-90 37.5 155)">RD4</text>
<text x="45.2" y="155" transform="rotate(-90 45.2 155)">RD7</text>
<text x="151.8" y="152.4">GND</text>
<text x="159.4" y="152.4">GND</text>
<text x="55.3" y="160" transform="rotate(-90 55.3 160)">+3V3</text>
<text x="28.4" y="163.8" transform="rotate(-90 28.4 163.8)">R2</text>
<text x="33.2" y="163.8" transform="rotate(-90 33.2 163.8)">800</text>
<text x="36" y="163.8" transform="rotate(-90 36 163.8)">R3</text>
<text x="40.8" y="163.8" transform="rotate(-90 40.8 163.8)">800</text>
<text x="43.6" y="163.8" transform="rotate(-90 43.6 163.8)">R4</text>
<text x="48.5" y="163.8" transform="rotate(-90 48.5 163.8)">800</text>
<text x="64.2" y="167.6">SW2</text>
<text x="51.5" y="172.7">RD0</text>
<text x="56.3" y="168.9" transform="rotate(-90 56.3 168.9)">R5</text>
<text x="61.2" y="168.9" transform="rotate(-90 61.2 168.9)">10k</text>
<text x="87" y="168.9" transform="rotate(-90 87 168.9)">+3V3</text>
<text x="91.1" y="171.1">C43</text>
<text x="95.9" y="168.9" transform="rotate(-90 95.9 168.9)">+3V3</text>
<text x="100" y="171.1">C42</text>
<text x="106.1" y="168.9" transform="rotate(-90 106.1 168.9)">+3V3</text>
<text x="110.1" y="171.1">C3</text>
<text x="116.2" y="168.9" transform="rotate(-90 116.2 168.9)">+3V3</text>
<text x="120.3" y="171.1">C4</text>
<text x="126.4" y="168.9" transform="rotate(-90 126.4 168.9)">+3V3</text>
<text x="130.5" y="171.1">C5</text>
<text x="136.6" y="168.9" transform="rotate(-90 136.6 168.9)">+3V3</text>
<text x="140.6" y="171.1">C6</text>
<text x="146.7" y="168.9" transform="rotate(-90 146.7 168.9)">+3V3</text>
<text x="150.8" y="171.1">C7</text>
<text x="156.9" y="168.9" transform="rotate(-90 156.9 168.9)">+3V3</text>
<text x="160.9" y="171.1">C8</text>
<text x="167" y="168.9" transform="rotate(-90 167 168.9)">+3V3</text>
<text x="171.1" y="171.1">C9</text>
<text x="33.5" y="174.8" transform="rotate(-90 33.5 174.8)">LED1</text>
<text x="41.1" y="174.8" transform="rotate(-90 41.1 174.8)">LED2</text>
<text x="48.7" y="174.8" transform="rotate(-90 48.7 174.8)">LED3</text>
<text x="58.5" y="176.5">SMT_PB_S</text>
<text x="91.1" y="176.1">10µ</text>
<text x="100" y="176.1">1µ</text>
<text x="110.1" y="176.1">100n</text>
<text x="120.3" y="176.1">100n</text>
<text x="130.5" y="176.1">100n</text>
<text x="140.6" y="176.1">100n</text>
<text x="150.8" y="176.1">100n</text>
<text x="160.9" y="176.1">100n</text>
<text x="171.1" y="176.1">100n</text>
<text x="27.4" y="182.9">GND</text>
<text x="35" y="182.9">GND</text>
<text x="42.6" y="182.9">GND</text>
<text x="71.8" y="180.3">GND</text>
<text x="87" y="184.1">GND</text>
<text x="95.9" y="184.1">GND</text>
<text x="106.1" y="184.1">GND</text>
<text x="116.2" y="184.1">GND</text>
<text x="126.4" y="184.1">GND</text>
<text x="136.6" y="184.1">GND</text>
<text x="146.7" y="184.1">GND</text>
<text x="156.9" y="184.1">GND</text>
<text x="167" y="184.1">GND</text>
</g>
<g font-size="2.5" fill="#800000">
<text x="257.2" y="52.2">Reset</text>
<text x="188.6" y="184.1">http://introlab.gel.usherbrooke.ca/</text>
<text x="193.7" y="186.7">http://openecosys.org/</text>
</g>
<g font-size="2.1" fill="#808080">
<text x="260.7" y="32.8">1</text>
<text x="260.7" y="35.3">2</text>
<text x="146.3" y="37.8" transform="rotate(-90 146.3 37.8)">10</text>
<text x="148.9" y="37.8" transform="rotate(-90 148.9 37.8)">26</text>
<text x="151.4" y="37.8" transform="rotate(-90 151.4 37.8)">38</text>
<text x="154" y="37.8" transform="rotate(-90 154 37.8)">57</text>
<text x="161.6" y="37.8" transform="rotate(-90 161.6 37.8)">56</text>
<text x="164.1" y="37.8" transform="rotate(-90 164.1 37.8)">19</text>
<text x="260.7" y="37.8">3</text>
<text x="260.7" y="40.4">4</text>
<text x="104.6" y="45.5">7</text>
<text x="108.4" y="46.6">MCLR</text>
<text x="147.5" y="45" transform="rotate(-90 147.5 45)">VDD</text>
<text x="150" y="45" transform="rotate(-90 150 45)">VDD</text>
<text x="152.6" y="45" transform="rotate(-90 152.6 45)">VDD</text>
<text x="155.1" y="45" transform="rotate(-90 155.1 45)">VDD</text>
<text x="165.3" y="46.2" transform="rotate(-90 165.3 46.2)">AVDD</text>
<text x="193.5" y="46.6">INT0/OC1/RD0</text>
<text x="210.6" y="45.5">46</text>
<text x="260.7" y="42.9">5</text>
<text x="260.7" y="45.5">6</text>
<text x="103.4" y="53">16</text>
<text x="162.7" y="51.1" transform="rotate(-90 162.7 51.1)">VDDCORE</text>
<text x="167.4" y="49.1">EMDIO/SCK1A/U1BTX/U1ARTS/OC2/RD1</text>
<text x="176.9" y="51.6">SDA1A/SDI1A/U1ARX/OC3/RD2</text>
<text x="210.6" y="48">49</text>
<text x="210.6" y="50.5">50</text>
<text x="210.6" y="53">51</text>
<text x="103.4" y="55.6">15</text>
<text x="103.4" y="58.1">14</text>
<text x="108.4" y="54.2">RB0/CN2/PMA6/CVREF+/VREF+/AN0/PGED1</text>
<text x="108.4" y="56.7">RB1/CN3/CVREF-/VREF-/AN1/PGEC1</text>
<text x="108.4" y="59.3">RB2/CN4/C2IN-/AN2</text>
<text x="176.4" y="54.2">SCL1A/SDO1A/U1ATX/OC4/RD3</text>
<text x="181.4" y="56.7">PMWR/CN13/OC5/IC5/RD4</text>
<text x="190.8" y="59.3">CN14/PMRD/RD5</text>
<text x="210.6" y="55.6">52</text>
<text x="210.6" y="58.1">53</text>
<text x="103.4" y="60.7">13</text>
<text x="103.4" y="63.2">12</text>
<text x="103.5" y="65.7">11</text>
<text x="108.4" y="61.8">RB3/CN5/C2IN+/AN3</text>
<text x="108.4" y="64.3">RB4/CN6/C1IN-/AN4</text>
<text x="178.1" y="64.3">ETXCLK/AERXERR/CN16/RD7</text>
<text x="179.4" y="61.8">AETXEN/ETXERR/CN15/RD6</text>
<text x="210.6" y="60.7">54</text>
<text x="210.6" y="63.2">55</text>
<text x="254.1" y="63.2">A</text>
<text x="261.3" y="63.2">B</text>
<text x="103.4" y="68.3">17</text>
<text x="103.4" y="70.8">18</text>
<text x="108.4" y="66.9">RB5/CN7/C1IN+/VBUSON/AN5</text>
<text x="108.4" y="69.4">RB6/AN6/PGEC2/OCFA</text>
<text x="108.4" y="72">RB7/AN7/PGED2</text>
<text x="171.7" y="72">AERXD1/ETXD3/IC1/INT1/RTCC/RD8</text>
<text x="210.6" y="70.8">42</text>
<text x="150.9" y="74.5">AERXD0/ETXD2/SS1/U1BRX/U1ACTS/SDA1/IC2/INT2/RD9</text>
<text x="156.5" y="77">ECOL/AERXDV/SCL1/IC3/PMCS2/PMA15/INT3/RD10</text>
<text x="210.6" y="73.4">43</text>
<text x="210.6" y="75.9">44</text>
<text x="103.4" y="78.4">21</text>
<text x="103.4" y="81">22</text>
<text x="103.4" y="83.5">23</text>
<text x="108.4" y="79.6">RB8/C1OUT/U3ACTS/U3BRX/SS3A/C2TX/AN8</text>
<text x="108.4" y="82.1">RB9/PMA7/C2OUT/AN9</text>
<text x="161.3" y="79.6">ECRS/AERXCLK/IC4/PMCS1/PMA14/INT4/RD11</text>
<text x="210.6" y="78.4">45</text>
<text x="103.4" y="86.1">24</text>
<text x="103.4" y="88.6">27</text>
<text x="108.4" y="84.6">RB10/PMA13/CVREFOUT/AN10/TMS</text>
<text x="108.4" y="87.2">RB11/PMA12/AN11/TD0</text>
<text x="108.4" y="89.7">RB12/PMA11/AN12/TCK</text>
<text x="181.2" y="87.2">C1RX/AETXD1/ERXD3/RF0</text>
<text x="181.4" y="89.7">C1TX/AETXD0/ERXD2/RF1</text>
<text x="210.6" y="86.1">58</text>
<text x="210.6" y="88.6">59</text>
<text x="103.4" y="91.1">28</text>
<text x="103.4" y="93.7">29</text>
<text x="108.4" y="92.2">RB13/PMA10/AN13/TDI</text>
<text x="108.4" y="94.8">RB14/PMA1/PMALH/U3ARTS/U3BTX/SCK3A/C2RX/AN14</text>
<text x="196.8" y="94.8">USBID/RF3</text>
<text x="210.6" y="93.7">33</text>
<text x="103.4" y="96.2">30</text>
<text x="108.4" y="97.3">RB15/CN12/PMA0/PMALL/OCFB/EMDC/AN15</text>
<text x="161.6" y="99.9">AC1RX/SCL3A/SDO3A/U3ATX/PMA8/CN18/RF5</text>
<text x="162.3" y="97.3">AC1TX/SDA3A/SDI3A/U3ARX/PMA9/CN17/RF4</text>
<text x="210.6" y="96.2">31</text>
<text x="210.6" y="98.8">32</text>
<text x="210.6" y="101.3">35</text>
<text x="103.4" y="103.8">47</text>
<text x="103.4" y="106.4">48</text>
<text x="108.4" y="104.9">RC13/CN1/SOSCI</text>
<text x="108.4" y="107.5">RC14/CN0/SOSCO/T1CK</text>
<text x="202.1" y="102.4">VUSB</text>
<text x="202.1" y="104.9">VBUS</text>
<text x="210.6" y="103.8">34</text>
<text x="246.8" y="107.5">1</text>
<text x="200.1" y="112.6">D+/RG2</text>
<text x="210.6" y="111.5">37</text>
<text x="246.8" y="110">2</text>
<text x="246.8" y="112.6">3</text>
<text x="103.4" y="119.1">62</text>
<text x="103.4" y="114">60</text>
<text x="103.4" y="116.5">61</text>
<text x="108.4" y="115.1">RE0/PMD0/ERXD1</text>
<text x="108.4" y="117.6">RE1/PMD1/ERXD0</text>
<text x="168.6" y="117.6">SCK2A/U2BTX/U2ARTS/PMA5/CN8/RG6</text>
<text x="200.7" y="115.1">D-/RG3</text>
<text x="210.6" y="114">36</text>
<text x="210.6" y="116.5">4</text>
<text x="210.6" y="119.1">5</text>
<text x="246.8" y="115.1">4</text>
<text x="246.8" y="117.6">5</text>
<text x="103.4" y="121.6">63</text>
<text x="103.4" y="124.2">64</text>
<text x="108.4" y="120.2">RE2/PMD2/ERXDV</text>
<text x="108.4" y="122.7">RE3/PMD3/ERXCLK</text>
<text x="108.4" y="125.3">RE4/PMD4/ERXERR</text>
<text x="168.8" y="125.3">SS2A/U2BRX/U2ACTS/PMA2/CN11/RG9</text>
<text x="168.9" y="122.7">SCL2A/SDO2A/U2ATX/PMA3/CN10/RG8</text>
<text x="170.6" y="120.2">SDA2A/SDI2A/U2ARX/PMA4/CN9/RG7</text>
<text x="210.6" y="121.6">6</text>
<text x="210.6" y="124.2">8</text>
<text x="104.6" y="126.7">1</text>
<text x="104.6" y="129.2">2</text>
<text x="104.6" y="131.7">3</text>
<text x="108.4" y="127.8">RE5/PMD5/ETXEN</text>
<text x="108.4" y="130.3">RE6/PMD6/ETXD0</text>
<text x="210.6" y="131.7">39</text>
<text x="108.4" y="132.9">RE7/PMD7/ETXD1</text>
<text x="152.6" y="137.4" transform="rotate(-90 152.6 137.4)">VSS</text>
<text x="155.1" y="137.4" transform="rotate(-90 155.1 137.4)">VSS</text>
<text x="157.6" y="137.4" transform="rotate(-90 157.6 137.4)">VSS</text>
<text x="162.7" y="137.4" transform="rotate(-90 162.7 137.4)">AVSS</text>
<text x="189.7" y="135.4">OSC2/CLKO/RC15</text>
<text x="190.8" y="132.9">OSC1/CLKI/RC12</text>
<text x="210.6" y="134.3">40</text>
<text x="151.4" y="141.3" transform="rotate(-90 151.4 141.3)">9</text>
<text x="154" y="142.5" transform="rotate(-90 154 142.5)">25</text>
<text x="156.5" y="142.5" transform="rotate(-90 156.5 142.5)">41</text>
<text x="161.6" y="142.5" transform="rotate(-90 161.6 142.5)">20</text>
<text x="62.4" y="172.4">A</text>
<text x="69.6" y="172.4">B</text>
</g>
</svg>
